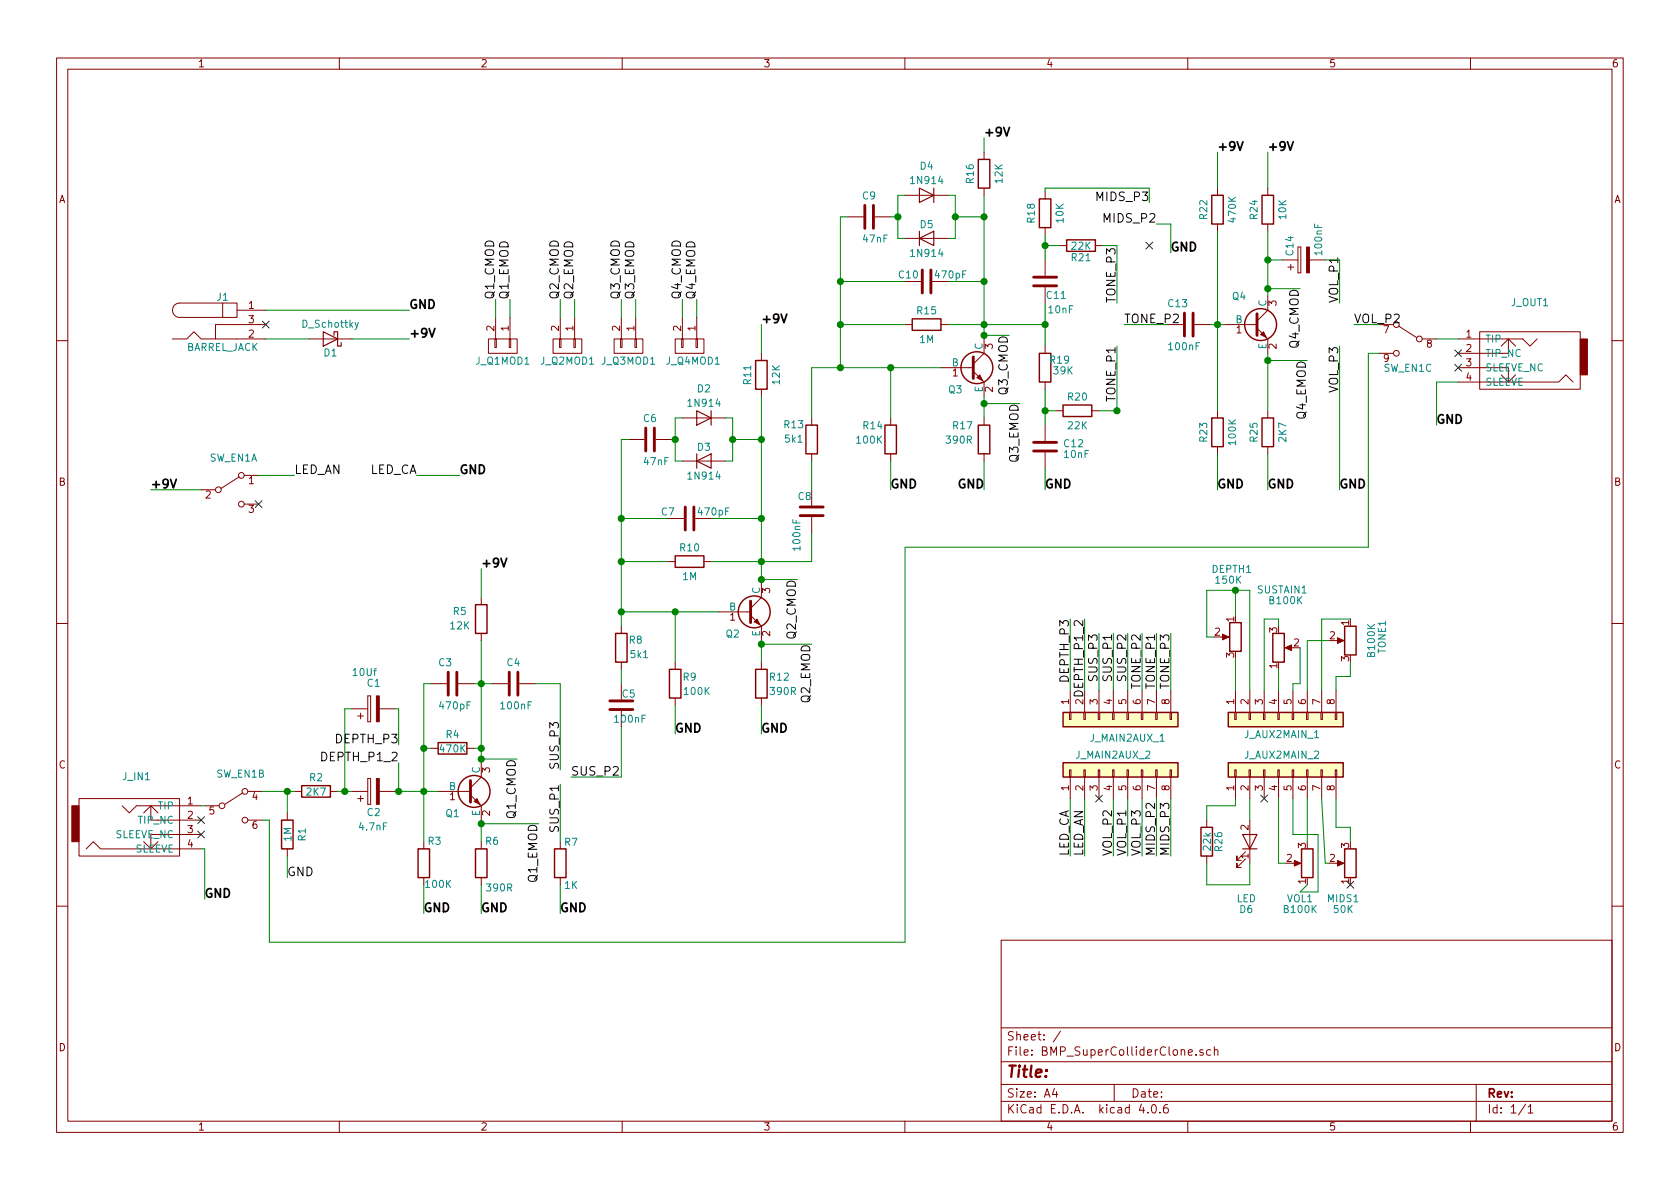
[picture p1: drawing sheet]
<svg xmlns="http://www.w3.org/2000/svg" width="297mm" height="210mm" viewBox="0 0 297 210" stroke-linecap="round" stroke-linejoin="round" font-family="sans-serif">
<g fill="none" stroke="#840000" stroke-width=".18">
<path d="M10 10.3h277v189.9h-277zM12 12.2h273v186.1h-273zM60 10.3v1.9M110 10.3v1.9M160 10.3v1.9M210 10.3v1.9M260 10.3v1.9M149.9 38.3h2.8M154.7 38.3h2.8M160 34.5h7.6M174 26.9v1.3M174 33.3v1.2"/>
<path d="M184.8 33.9v1.3M215.3 33.3v1.2M215.3 39.6v1.3M224.2 33.3v1.2M224.2 39.6v1.3M30.5 59.9h2.5l1.3-1.2 1.3 1.2h11.4M39.4 53.6h2.5v2.5h-2.5zM39.4 53.6h-7.7a1.27 1.27 0 0 0-1.2 1.3 1.27 1.27 0 0 0 1.2 1.2h7.7M41.9 54.9h5.1M47 57.4h-8.9v2.5M54.6 59.9h7.6M86.4 59.9h5v2.6h-5z"/>
<path d="M87.5 59.9h.3v1.6h-.3zM87.6 56.1v3.8M90 59.9h.3v1.6h-.3zM90.2 56.1v3.8M97.8 59.9h5.1v2.6h-5.1zM98.9 59.9h.3v1.6h-.3zM99.1 56.1v3.8M101.5 59.9h.2v1.6h-.2zM101.6 56.1v3.8M108.6 59.9h5.1v2.6h-5.1zM109.7 59.9h.3v1.6h-.3zM109.9 56.1v3.8"/>
<path d="M112.3 59.9h.2v1.6h-.2zM112.4 56.1v3.8M119.4 59.9h5.1v2.6h-5.1zM120.5 59.9h.3v1.6h-.3zM120.6 56.1v3.8M123.1 59.9h.2v1.6h-.2zM123.2 56.1v3.8M160 57.4h1.3M160 49.8h2.8M160 42.2h7.6M164.8 49.8h2.8M166.4 57.4h1.2"/>
<path d="M174 59.9v2.6l-1.9 1.9M184.8 40.3v1.2M184.8 46v2.8M184.8 50.8v2.8M187.3 43.4h1.3M193.7 43.4h1.2M206.4 57.4h2.8M211.2 57.4h2.8M216.5 57.4h5.7M222.2 58l2 1.9v2.6M224.2 52.3v2.6l-2 1.9M226.7 46h2.8"/>
<path d="M227.7 47.2h1M228.2 46.7v1M229.5 48.3h.5zM229.5 43.7v4.6zM229.5 43.7h.5zM230 43.7v4.6zM231.5 46h2.8M247.3 57.7l3.1 2M251.5 59.9h2.5M257.8 59.9h11.4l1.3 1.3 1.3-1.3M261.6 58.7h17.8v10.1h-17.8zM266.7 59.9v2.6h-8.9"/>
<path d="M10 60.2h2M111.1 77.7h2.8M116 77.7h2.7M120.6 73.9h7.7M134.6 62.5v1.2M134.6 68.8v1.3M143.5 73.9v1.3M157.5 73.9v1.3M166.4 65h5.7M172.1 65.7l1.9 1.9v2.5M174 73.9v1.3M184.8 61.2v1.3"/>
<path d="M184.8 67.6v1.2M184.8 75.2v2.8M186.7 72.6h1.3M193 72.6h1.3M215.3 72.6v1.3M215.3 79v1.3M224.2 72.6v1.3M224.2 79v1.3M243.8 62.5h2.6M257.8 65h8.9v2.6l-1.3-1.3M257.8 67.6h17.8l1.3-1.3 1.2 1.3M265.4 61.2l1.3-1.3 1.3 1.3"/>
<path d="M285 60.2h2M35.6 86.6h2.5M42.3 84.3l-3.2 2.1M43.2 84.1h2.5M43.2 89.1h2.5M118.1 91.7h2.8M118.1 99.3h1.3M120.6 81.5h7.7M122.9 91.7h2.8M124.5 99.3h1.2M143.5 80.3v1.2M143.5 86.6v2.8"/>
<path d="M143.5 91.4v2.8M157.5 80.3v1.2M174 80.3v1.2M184.8 80v2.8M10 110.3h2M85.1 105.7v1.2M85.1 112v1.3M109.9 110.7v1.3M109.9 117.1v1.3M119.4 117.1v1.3M127 108.2h5.7M132.7 108.8l1.9 1.9v2.6"/>
<path d="M134.6 103.1v2.6l-1.9 1.9M134.6 117.1v1.3M215.9 112.6h1M227.6 114.5h1M236.2 113.3h1M285 110.3h2M43.8 139.9h2.6M52.1 139.9h1.2M58.4 139.9h1.3M62.2 139.9h2.8M62.2 125.3h2.8M63.2 126.6h1.1"/>
<path d="M63.8 126.1v1M65 137.7v4.5zM65 137.7h.5zM65 127.6h.5zM65 123.1v4.5zM65 123.1h.5zM65.5 137.7v4.5zM65.5 123.1v4.5zM67.1 139.9h2.7M67.1 125.3h2.7M76.2 132.3h1.3M76.2 120.9h2.8"/>
<path d="M77.5 139.9h5.7M81 120.9h2.8M82.5 132.3h1.3M85.1 134.9v2.5l-1.9 1.9M87 120.9h2.8M91.8 120.9h2.8M109.9 120.9v2.8M109.9 125.7v2.8M119.4 123.4v1.3M134.6 123.4v1.3M189.1 126h.3v1.2h-.3zM189.1 136.1h.3v1.3h-.3z"/>
<path d="M189.2 122.2v3.8M189.2 137.4v3.8M191.6 126h.3v1.2h-.3zM191.6 136.1h.3v1.3h-.3zM191.8 122.2v3.8M191.8 137.4v3.8M194.2 126h.2v1.2h-.2zM194.2 136.1h.2v1.3h-.2zM194.3 122.2v3.8M194.3 137.4v3.8M196.7 126h.3v1.2h-.3zM196.7 136.1h.3v1.3h-.3z"/>
<path d="M196.8 122.2v3.8M196.8 137.4v3.8M199.3 126h.2v1.2h-.2zM199.3 136.1h.2v1.3h-.2zM199.4 122.2v3.8M199.4 137.4v3.8M201.8 126h.3v1.2h-.3zM201.8 136.1h.3v1.3h-.3zM201.9 122.2v3.8M201.9 137.4v3.8M204.3 126h.3v1.2h-.3zM204.3 136.1h.3v1.3h-.3z"/>
<path d="M204.5 122.2v3.8M204.5 137.4v3.8M206.9 126h.2v1.2h-.2zM206.9 136.1h.2v1.3h-.2zM207 122.2v3.8M207 137.4v3.8M218.3 126h.3v1.2h-.3zM218.3 136.1h.3v1.3h-.3zM218.4 122.2v3.8M218.4 137.4v3.8M220.9 126h.2v1.2h-.2zM220.9 136.1h.2v1.3h-.2z"/>
<path d="M221 122.2v3.8M221 137.4v3.8M223.4 126h.2v1.2h-.2zM223.4 136.1h.2v1.3h-.2zM223.5 122.2v3.8M223.5 137.4v3.8M225.9 126h.3v1.2h-.3zM225.9 136.1h.3v1.3h-.3zM226.1 122.2v3.8M226.1 137.4v3.8M228.5 126h.2v1.2h-.2zM228.5 136.1h.2v1.3h-.2z"/>
<path d="M228.6 122.2v3.8M228.6 137.4v3.8M231 126h.3v1.2h-.3zM231 136.1h.3v1.3h-.3zM231.1 122.2v3.8M231.1 137.4v3.8M233.6 126h.2v1.2h-.2zM233.6 136.1h.2v1.3h-.2zM233.7 122.2v3.8M233.7 137.4v3.8M236.1 126h.2v1.2h-.2zM236.1 136.1h.2v1.3h-.2z"/>
<path d="M236.2 122.2v3.8M236.2 137.4v3.8M14 141.2h17.7v10.2h-17.7zM15.2 150.1l1.3-1.3 1.3 1.3h17.8M21.6 142.5l1.3 1.3 1.2-1.3h11.5M25.4 143.8l1.3-1.3 1.2 1.3M26.7 142.5v2.5h8.9M35.6 147.6h-8.9v2.5l1.2-1.3M36.2 142.5h2.5M42.9 140.2l-3.1 2M43.8 145h2.6M50.8 143.8v1.2"/>
<path d="M50.8 150.1v1.3M63.2 141.2h1.1M63.8 140.7v1M65 142.2h.5zM74.9 148.8v1.3M83.2 140.6l1.9 1.9v2.5M85.1 148.8v1.3M85.1 155.2v1.3M99.1 148.8v1.3M99.1 155.2v1.3M213.4 145v1.3M213.4 151.4v1.2"/>
<path d="M220.2 151.9l-1.5 1.5v-.8v.8h.8M220.2 150.6l-1.5 1.5v-.7v.7h.8M221 145v7.6M228.6 152.6h1M236.2 152.6h1M10 160.2h2M177 166.3h108v32h-108zM285 160.2h2M60 198.3v1.9M110 198.3v1.9M160 198.3v1.9M177 194.8h108"/>
<path d="M177 191.8h108M177 187.8h108M177 181.8h108M186.4 192.5l-.3 1h.9M186.8 193v1M187.5 182.3l-1.3 2M197 191.8v3M201.8 195.2l-.4 1.1h1M202.9 196.7v.1M203.8 195.4l.1-.1a.81 .81 0 0 1 .6 .6 .81 .81 0 0 1-.3 .8l-.1 .1a.8 .8 0 0 1-.6-.6 .8 .8 0 0 1 .3-.8zM205.1 196.7v.1M206.4 195.3a.59 .59 0 0 0-.7 .7l.1 .7 .2 .1 .5-.1 .1-.5-.2-.2-.4-.1-.3 .3"/>
<path d="M210 198.3v1.9M210.1 186.1l.7-.1v-.3l-.5-.1-.2 .2 .1 .7h.6M211.5 186.5v.1M212.7 185.7a.37 .37 0 0 0-.6 .1l.1 .2 .5 .2 .1 .1-.3 .3-.4-.1M214 185.7l-.4-.1-.3 .3 .1 .6 .2 .1 .4-.1M214.7 185.7l.2-.1 .4 .1v.9M214.7 185.1v1.5M260 198.3v1.9M261 191.8v6.5M269.7 195.2l-1.2 2M270.2 195.8l.4-.5v1.5M270.2 196.8h.8"/>
<circle cx="251" cy="59.9" r=".51"/>
<circle cx="246.9" cy="62.5" r=".51"/>
<circle cx="38.6" cy="86.6" r=".51"/>
<circle cx="42.7" cy="84.1" r=".51"/>
<circle cx="42.7" cy="89.1" r=".51"/>
<circle cx="43.3" cy="139.9" r=".51"/>
<circle cx="39.2" cy="142.5" r=".51"/>
<circle cx="43.3" cy="145" r=".51"/>
</g>
<g fill="none" stroke="#840000" stroke-width=".25">
<path d="M173 28.2h2v5.1h-2zM183.8 35.2h2v5.1h-2zM214.2 34.5h2.1v5.1h-2.1zM223.1 34.5h2.1v5.1h-2.1zM161.3 56.4h5.1v2h-5.1zM188.6 42.4h5.1v2h-5.1zM133.6 63.7h2v5.1h-2zM142.5 75.2h2v5.1h-2zM156.5 75.2h2v5.1h-2zM173 75.2h2v5.1h-2zM183.8 62.5h2v5.1h-2zM188 71.6h5v2.1h-5z"/>
<path d="M214.2 73.9h2.1v5.1h-2.1zM223.1 73.9h2.1v5.1h-2.1zM119.4 98.3h5.1v2h-5.1zM84.1 106.9h2v5.1h-2zM108.8 112h2.1v5.1h-2.1zM118.4 118.4h2v5h-2zM133.6 118.4h2v5h-2zM217.4 110.1h2.1v5.1h-2.1zM225 112h2.1v5.1h-2.1zM237.7 110.7h2.1v5.1h-2.1zM53.3 138.9h5.1v2.1h-5.1zM77.5 131.3h5v2h-5z"/>
<path d="M188 126h20.3v2.5h-20.3zM188 134.9h20.3v2.5h-20.3zM217.2 126h20.3v2.5h-20.3zM217.2 134.9h20.3v2.5h-20.3zM49.8 145h2v5.1h-2zM73.9 150.1h2v5.1h-2zM84.1 150.1h2v5.1h-2zM98 150.1h2.1v5.1h-2.1zM212.3 146.3h2.1v5.1h-2.1zM230.1 150.1h2.1v5.1h-2.1zM237.7 150.1h2.1v5.1h-2.1z"/>
<circle cx="222.9" cy="57.4" r="2.82"/>
<circle cx="172.7" cy="65" r="2.82"/>
<circle cx="133.3" cy="108.2" r="2.82"/>
<circle cx="83.8" cy="139.9" r="2.82"/>
</g>
<g fill="#840000" stroke="#840000" stroke-width=".18">
<path d="M66.5 137.7h.6v4.5h-.6z"/>
<path d="M231 43.7h.5v4.6h-.5z"/>
<path d="M12.7 142.5h1.3v6.3h-1.3z"/>
<path d="M279.4 59.9h1.3v6.4h-1.3z"/>
<path d="M133.3 110l.6-.5 .5 1z"/>
<path d="M173.2 66.3l.5 1-1-.5z"/>
<path d="M222.9 59.2l.5-.5 .5 1z"/>
<path d="M84.3 141.2l.5 1-1-.5z"/>
<path d="M66.5 123.1h.6v4.5h-.6z"/>
<path d="M216.2 112.1l1.1 .5-1.1 .6z"/>
<path d="M236.5 152.1l1.1 .5-1.1 .6z"/>
<path d="M227.2 114.5l1.1-.5v1.1z"/>
<path d="M236.5 112.8l1.1 .5-1.1 .5z"/>
<path d="M228.9 152.1l1.1 .5-1.1 .6z"/>
</g>
<g fill="none" stroke="#840000" stroke-width=".51">
<path d="M152.9 36.3v4.1M154.4 36.3v4.1M163.1 47.7v4.1M164.6 47.7v4.1M182.8 49h4M182.8 50.5h4M209.4 55.4v4M210.9 55.4v4M222.2 55.5v3.8M114.2 75.7v4.1M115.7 75.7v4.1M172.1 63.1v3.8"/>
<path d="M182.8 79.8h4M182.8 78.2h4M121.2 89.7v4M122.7 89.7v4M141.5 89.7h4M141.5 91.2h4M79.2 118.9v4M80.8 118.9v4M90 118.9v4M91.6 118.9v4M132.7 106.3v3.8M83.2 138v3.9"/>
<path d="M107.8 123.9h4.1M107.8 125.5h4.1"/>
</g>
<path d="M162.6 33.3l2.5 1.2-2.5 1.3zM165.1 33.3v2.5M57.1 58.7l2.6 1.2-2.6 1.3zM59.1 59.3v-.6h.6v2.5h.6v-.6M162.6 42.2l2.5-1.3v2.5zM162.6 40.9v2.5M123.2 72.6l2.5 1.3-2.5 1.3zM125.7 72.6v2.6M123.2 81.5l2.5-1.2v2.5zM123.2 80.3v2.5M219.7 147.6h2.5l-1.2 2.5zM219.7 150.1h2.5" fill="none" stroke="#840000" stroke-width=".2"/>
<path d="M63.4 57l-.5 1.2-.1 .1" fill="none" stroke="#008484" stroke-width=".18"/>
<g fill="none" stroke="#000084" stroke-width=".18">
<path d="M46.4 56.8l1.2 1.2M47.6 56.8l-1.2 1.2M202.6 42.8l1.2 1.2M203.8 42.8l-1.2 1.2M257.2 61.9l1.2 1.2M257.2 64.4l1.2 1.2M258.4 61.9l-1.2 1.2M258.4 64.4l-1.2 1.2M45.1 88.5l1.2 1.3M46.3 88.5l-1.2 1.3M35 144.4l1.2 1.2M35 147l1.2 1.2"/>
<path d="M36.2 144.4l-1.2 1.2M36.2 147l-1.2 1.2M193.7 140.6l1.2 1.2M194.9 140.6l-1.2 1.2M222.9 140.6l1.2 1.2M224.1 140.6l-1.2 1.2M238.2 155.8l1.2 1.3M239.4 155.8l-1.2 1.3"/>
</g>
<g fill="none" stroke="#008400" stroke-width=".18">
<path d="M149.9 38.3h-1.3v26.7M157.5 38.3h1.2M160 34.5h-1.3v7.7h1.3M167.6 34.5h1.3v7.7h-1.3M168.9 38.3h5.1M174 24.4v2.5M174 34.5v25.4M203.2 33.3h-18.4v.6M204.5 39.6h2.5v5.1M215.3 26.9v6.4M224.2 26.9v6.4M47 59.9h7.6"/>
<path d="M47 54.9h25.4M62.2 59.9h10.2M87.6 53v3.1M90.2 53v3.1M99.1 53v3.1M101.6 53v3.1M109.9 53v3.1M112.4 53v3.1M120.6 53v3.1M123.2 53v3.1M134.6 57.4v5.1M148.6 57.4h11.4"/>
<path d="M148.6 49.8h11.4M167.6 57.4h17.2M167.6 49.8h6.4M174 59.3h4.4M184.8 41.5v4.5M184.8 53.6v7.6M184.8 43.4h2.5M197.5 43.4v10.2M198.8 57.4h7.6M214 57.4h2.5M215.3 40.9v31.7M224.2 46h2.5"/>
<path d="M224.2 40.9v11.4M224.2 51h5.7M236.9 46v7.6M239.4 57.4h4.4M254 59.9h3.8M111.1 77.7h-1.2v33M118.7 77.7h.7M120.6 73.9h-1.2v7.6h1.2M128.3 73.9h1.2v7.6h-1.2M129.5 77.7h5.1M134.6 70.1v33M157.5 65v8.9"/>
<path d="M166.4 65h-22.9v8.9M174 70.1v3.8M174 71.4h6.3M184.8 68.8v6.4M184.8 72.6h1.9M197.5 61.2v11.4h-3.2M224.2 62.5v10.1M224.2 63.7h6.9M236.9 61.2v25.4M243.8 62.5h-1.9v34.3h-81.9v69.8h-112.4v-21.6h-1.2M257.8 67.6h-3.8v7.6M26.7 86.6h8.9"/>
<path d="M45.7 84.1h6.4M73.7 84.1h7.6M109.9 91.7h8.2M109.9 99.3h8.2M125.7 91.7h8.9M143.5 81.5v5.1M143.5 94.2v5.1h-17.8M157.5 81.5v5.1M174 81.5v5.1M184.8 82.8v3.8M215.3 80.3v6.3M224.2 80.3v6.3"/>
<path d="M85.1 100.6v5.1M85.1 113.3v21.6M109.9 118.4v2.5M109.9 108.2h17.1M119.4 108.2v8.9M134.6 113.3v3.8M134.6 102.5h6.4M134.6 113.9h8.9M189.2 109.5v12.7M191.8 109.5v12.7M194.3 112v10.2M196.8 112v10.2"/>
<path d="M199.4 112v10.2M201.9 112v10.2M204.5 112v10.2M207 112v10.2M214.6 112.6h-1.2v-8.2h7.6v17.8M218.4 104.4v4.4M218.4 116.5v5.7M226.1 110.7v-1.2h-2.6v12.7M226.1 118.4v3.8M229.9 114.5v6.4h-1.3v1.3M234.9 113.3h-3.8v8.9M238.8 117.1v2.5h-2.6v2.6"/>
<path d="M238.8 109.5h-5.1v12.7M46.4 139.9h5.7M50.8 139.9v3.9M59.7 139.9h2.5M62.2 125.3h-1.2v14.6M69.8 139.9h7.7M69.8 125.3h.7v6.4M70.5 134.9v5M74.9 132.3h1.3M76.2 120.9h-1.3v27.9M83.8 120.9h3.2M83.8 132.3h1.3"/>
<path d="M85.1 134.2h6.3M94.6 120.9h4.5v15.2M99.1 138.7v10.1M109.9 128.5v8.9h-8.9M119.4 124.7v5.1M134.6 124.7v5.1M35.6 142.5h.6M35.6 150.1h.6v8.9M50.8 151.4v3.8M74.9 156.5v5M85.1 145v3.8M85.1 156.5v5"/>
<path d="M85.1 145.7h10.1M99.1 156.5v5M189.2 141.2v10.2M191.8 141.2v10.2M196.8 141.2v10.2M199.4 141.2v10.2M201.9 141.2v10.2M204.5 141.2v10.2M207 141.2v10.2M213.4 152.6v3.9h7.6v-3.9M218.4 141.2v1.3h-5v2.5M221 141.2v3.8"/>
<path d="M226.1 141.2v11.4h1.2M228.6 141.2v6.4h4.4v10.1h-3.1l1.2-1.2M231.1 141.2v7.6M233.7 141.2l.6 11.4h.6M236.2 141.2v5.1h2.6v2.5"/>
</g>
<g fill="#008400" stroke="#008400" stroke-width=".25">
<circle cx="174" cy="49.8" r=".51"/>
<circle cx="224.2" cy="46" r=".51"/>
<circle cx="215.3" cy="57.4" r=".51"/>
<circle cx="197.5" cy="72.6" r=".51"/>
<circle cx="174" cy="38.3" r=".51"/>
<circle cx="168.9" cy="38.3" r=".51"/>
<circle cx="158.8" cy="38.3" r=".51"/>
<circle cx="148.6" cy="49.8" r=".51"/>
<circle cx="174" cy="57.4" r=".51"/>
<circle cx="148.6" cy="57.4" r=".51"/>
<circle cx="148.6" cy="65" r=".51"/>
<circle cx="157.5" cy="65" r=".51"/>
<circle cx="134.6" cy="77.7" r=".51"/>
<circle cx="129.5" cy="77.7" r=".51"/>
<circle cx="134.6" cy="91.7" r=".51"/>
<circle cx="119.4" cy="77.7" r=".51"/>
<circle cx="109.9" cy="91.7" r=".51"/>
<circle cx="134.6" cy="99.3" r=".51"/>
<circle cx="119.4" cy="108.2" r=".51"/>
<circle cx="109.9" cy="108.2" r=".51"/>
<circle cx="109.9" cy="99.3" r=".51"/>
<circle cx="85.1" cy="132.3" r=".51"/>
<circle cx="85.1" cy="120.9" r=".51"/>
<circle cx="74.9" cy="132.3" r=".51"/>
<circle cx="74.9" cy="139.9" r=".51"/>
<circle cx="61" cy="139.9" r=".51"/>
<circle cx="70.5" cy="139.9" r=".51"/>
<circle cx="184.8" cy="72.6" r=".51"/>
<circle cx="184.8" cy="57.4" r=".51"/>
<circle cx="184.8" cy="43.4" r=".51"/>
<circle cx="50.8" cy="139.9" r=".51"/>
<circle cx="218.4" cy="104.4" r=".51"/>
<circle cx="134.6" cy="102.5" r=".51"/>
<circle cx="134.6" cy="113.9" r=".51"/>
<circle cx="85.1" cy="134.2" r=".51"/>
<circle cx="85.1" cy="145.7" r=".51"/>
<circle cx="174" cy="59.3" r=".51"/>
<circle cx="174" cy="71.4" r=".51"/>
<circle cx="224.2" cy="51" r=".51"/>
<circle cx="224.2" cy="63.7" r=".51"/>
</g>
<g fill="#ffffc2" stroke="#ffffc2" stroke-width=".18">
<path d="M188 126h20.3v2.5h-20.3z"/>
<path d="M217.2 126h20.3v2.5h-20.3z"/>
<path d="M217.2 134.9h20.3v2.5h-20.3z"/>
<path d="M188 134.9h20.3v2.5h-20.3z"/>
</g>
<text font-size="2.8" fill="#840000" x="178" y="190.5">Title:</text>
<g font-size="2.1">
<text x="174" y="24.1">+9V</text>
<text x="215.3" y="26.7">+9V</text>
<text x="224.2" y="26.7">+9V</text>
<text x="194.1" y="35.6">MIDS_P3</text>
<text x="195.4" y="39.4">MIDS_P2</text>
<text x="207" y="44.4">GND</text>
<text x="87.4" y="53" transform="rotate(-90 87.4 53)">Q1_CMOD</text>
<text x="89.9" y="53" transform="rotate(-90 89.9 53)">Q1_EMOD</text>
<text x="98.8" y="53" transform="rotate(-90 98.8 53)">Q2_CMOD</text>
<text x="101.3" y="53" transform="rotate(-90 101.3 53)">Q2_EMOD</text>
<text x="109.6" y="53" transform="rotate(-90 109.6 53)">Q3_CMOD</text>
<text x="112.1" y="53" transform="rotate(-90 112.1 53)">Q3_EMOD</text>
<text x="120.4" y="53" transform="rotate(-90 120.4 53)">Q4_CMOD</text>
<text x="122.9" y="53" transform="rotate(-90 122.9 53)">Q4_EMOD</text>
<text x="72.4" y="59.7">+9V</text>
<text x="72.4" y="54.6">GND</text>
<text x="134.6" y="57.1">+9V</text>
<text x="198.8" y="57.1">TONE_P2</text>
<text x="239.4" y="57.1">VOL_P2</text>
<text x="229.6" y="61.5" transform="rotate(-90 229.6 61.5)">Q4_CMOD</text>
<text x="178.2" y="69.8" transform="rotate(-90 178.2 69.8)">Q3_CMOD</text>
<text x="197.2" y="70.9" transform="rotate(-90 197.2 70.9)">TONE_P1</text>
<text x="236.6" y="69.3" transform="rotate(-90 236.6 69.3)">VOL_P3</text>
<text x="230.9" y="74.1" transform="rotate(-90 230.9 74.1)">Q4_EMOD</text>
<text x="254" y="74.9">GND</text>
<text x="52.1" y="83.8">LED_AN</text>
<text x="65.2" y="83.8">LED_CA</text>
<text x="81.3" y="83.8">GND</text>
<text x="180.1" y="81.8" transform="rotate(-90 180.1 81.8)">Q3_EMOD</text>
<text x="26.7" y="86.4">+9V</text>
<text x="157.5" y="86.4">GND</text>
<text x="169.3" y="86.4">GND</text>
<text x="184.8" y="86.4">GND</text>
<text x="215.3" y="86.4">GND</text>
<text x="224.2" y="86.4">GND</text>
<text x="236.9" y="86.4">GND</text>
<text x="85.1" y="100.3">+9V</text>
<text x="140.7" y="113" transform="rotate(-90 140.7 113)">Q2_CMOD</text>
<text x="143.3" y="124.3" transform="rotate(-90 143.3 124.3)">Q2_EMOD</text>
<text x="189" y="120.4" transform="rotate(-90 189 120.4)">DEPTH_P3</text>
<text x="191.5" y="122.8" transform="rotate(-90 191.5 122.8)">DEPTH_P1_2</text>
<text x="194.1" y="120.1" transform="rotate(-90 194.1 120.1)">SUS_P3</text>
<text x="196.6" y="120.1" transform="rotate(-90 196.6 120.1)">SUS_P1</text>
<text x="199.1" y="120.1" transform="rotate(-90 199.1 120.1)">SUS_P2</text>
<text x="201.7" y="121.7" transform="rotate(-90 201.7 121.7)">TONE_P2</text>
<text x="204.2" y="121.7" transform="rotate(-90 204.2 121.7)">TONE_P1</text>
<text x="206.8" y="121.7" transform="rotate(-90 206.8 121.7)">TONE_P3</text>
<text x="59.5" y="131.4">DEPTH_P3</text>
<text x="119.4" y="129.5">GND</text>
<text x="134.6" y="129.5">GND</text>
<text x="57.1" y="134.6">DEPTH_P1_2</text>
<text x="98.8" y="136.1" transform="rotate(-90 98.8 136.1)">SUS_P3</text>
<text x="101" y="137.2">SUS_P2</text>
<text x="91.2" y="144.7" transform="rotate(-90 91.2 144.7)">Q1_CMOD</text>
<text x="98.8" y="146.8" transform="rotate(-90 98.8 146.8)">SUS_P1</text>
<text x="50.8" y="154.9">GND</text>
<text x="189" y="151.4" transform="rotate(-90 189 151.4)">LED_CA</text>
<text x="191.5" y="151.4" transform="rotate(-90 191.5 151.4)">LED_AN</text>
<text x="196.6" y="151.4" transform="rotate(-90 196.6 151.4)">VOL_P2</text>
<text x="199.1" y="151.4" transform="rotate(-90 199.1 151.4)">VOL_P1</text>
<text x="201.7" y="151.4" transform="rotate(-90 201.7 151.4)">VOL_P3</text>
<text x="204.2" y="151.4" transform="rotate(-90 204.2 151.4)">MIDS_P2</text>
<text x="206.8" y="151.4" transform="rotate(-90 206.8 151.4)">MIDS_P3</text>
<text x="36.2" y="158.7">GND</text>
<text x="74.9" y="161.3">GND</text>
<text x="85.1" y="161.3">GND</text>
<text x="95" y="156.1" transform="rotate(-90 95 156.1)">Q1_EMOD</text>
<text x="99.1" y="161.3">GND</text>
</g>
<g font-size="2.1" fill="#008400">
<text x="197.2" y="53.6" transform="rotate(-90 197.2 53.6)">TONE_P3</text>
<text x="236.6" y="53.6" transform="rotate(-90 236.6 53.6)">VOL_P1</text>
</g>
<g font-size="2.1" fill="#840000">
<text x="178" y="184">Sheet: /</text>
<text x="178" y="186.7">File: BMP_SuperColliderClone.sch</text>
<text x="178" y="196.9">KiCad E.D.A. kicad 4.0.6</text>
<text x="178" y="194.1">Size: A4</text>
<text x="200" y="194.1">Date:</text>
<text x="263" y="194.1">Rev:</text>
<text x="263" y="196.9">Id: 1/1</text>
</g>
<g font-size="1.8" fill="#840000">
<text x="35" y="11.9">1</text>
<text x="85" y="11.9">2</text>
<text x="135" y="11.9">3</text>
<text x="185" y="11.9">4</text>
<text x="235" y="11.9">5</text>
<text x="285" y="11.9">6</text>
<text x="10.4" y="35.9">A</text>
<text x="285.4" y="35.9">A</text>
<text x="44" y="54.6">1</text>
<text x="44" y="59.7">2</text>
<text x="44" y="57.1">3</text>
<text x="87.4" y="58.5" transform="rotate(-90 87.4 58.5)">2</text>
<text x="89.9" y="58.5" transform="rotate(-90 89.9 58.5)">1</text>
<text x="98.8" y="58.5" transform="rotate(-90 98.8 58.5)">2</text>
<text x="101.3" y="58.5" transform="rotate(-90 101.3 58.5)">1</text>
<text x="109.6" y="58.5" transform="rotate(-90 109.6 58.5)">2</text>
<text x="112.1" y="58.5" transform="rotate(-90 112.1 58.5)">1</text>
<text x="120.4" y="58.5" transform="rotate(-90 120.4 58.5)">2</text>
<text x="122.9" y="58.5" transform="rotate(-90 122.9 58.5)">1</text>
<text x="218.6" y="58.9">1</text>
<text x="225.7" y="54.1" transform="rotate(-90 225.7 54.1)">3</text>
<text x="244.6" y="58.9">7</text>
<text x="259.2" y="59.7">1</text>
<text x="175.5" y="61.7" transform="rotate(-90 175.5 61.7)">3</text>
<text x="225.7" y="61.7" transform="rotate(-90 225.7 61.7)">2</text>
<text x="244.6" y="64">9</text>
<text x="252.2" y="61.5">8</text>
<text x="259.2" y="62.2">2</text>
<text x="259.2" y="64.8">3</text>
<text x="168.4" y="66.5">1</text>
<text x="175.5" y="69.3" transform="rotate(-90 175.5 69.3)">2</text>
<text x="259.2" y="67.3">4</text>
<text x="10.4" y="85.9">B</text>
<text x="36.3" y="88.1">2</text>
<text x="44" y="85.6">1</text>
<text x="285.4" y="85.9">B</text>
<text x="44" y="90.7">3</text>
<text x="136.1" y="104.9" transform="rotate(-90 136.1 104.9)">3</text>
<text x="129.1" y="109.7">1</text>
<text x="136.1" y="112.5" transform="rotate(-90 136.1 112.5)">2</text>
<text x="214.8" y="112.4">2</text>
<text x="218.2" y="110" transform="rotate(-90 218.2 110)">1</text>
<text x="225.8" y="111.9" transform="rotate(-90 225.8 111.9)">3</text>
<text x="235.1" y="113">2</text>
<text x="238.5" y="110.6" transform="rotate(-90 238.5 110.6)">1</text>
<text x="218.2" y="116.3" transform="rotate(-90 218.2 116.3)">3</text>
<text x="225.8" y="118.2" transform="rotate(-90 225.8 118.2)">1</text>
<text x="228.8" y="114.3">2</text>
<text x="238.5" y="116.9" transform="rotate(-90 238.5 116.9)">3</text>
<text x="189" y="124.6" transform="rotate(-90 189 124.6)">1</text>
<text x="191.5" y="124.6" transform="rotate(-90 191.5 124.6)">2</text>
<text x="194.1" y="124.6" transform="rotate(-90 194.1 124.6)">3</text>
<text x="196.6" y="124.6" transform="rotate(-90 196.6 124.6)">4</text>
<text x="199.1" y="124.6" transform="rotate(-90 199.1 124.6)">5</text>
<text x="201.7" y="124.6" transform="rotate(-90 201.7 124.6)">6</text>
<text x="204.2" y="124.6" transform="rotate(-90 204.2 124.6)">7</text>
<text x="206.8" y="124.6" transform="rotate(-90 206.8 124.6)">8</text>
<text x="218.2" y="124.6" transform="rotate(-90 218.2 124.6)">1</text>
<text x="220.7" y="124.6" transform="rotate(-90 220.7 124.6)">2</text>
<text x="223.3" y="124.6" transform="rotate(-90 223.3 124.6)">3</text>
<text x="225.8" y="124.6" transform="rotate(-90 225.8 124.6)">4</text>
<text x="228.3" y="124.6" transform="rotate(-90 228.3 124.6)">5</text>
<text x="230.9" y="124.6" transform="rotate(-90 230.9 124.6)">6</text>
<text x="233.4" y="124.6" transform="rotate(-90 233.4 124.6)">7</text>
<text x="236" y="124.6" transform="rotate(-90 236 124.6)">8</text>
<text x="10.4" y="135.9">C</text>
<text x="86.6" y="136.6" transform="rotate(-90 86.6 136.6)">3</text>
<text x="285.4" y="135.9">C</text>
<text x="33.2" y="142.2">1</text>
<text x="44.6" y="141.5">4</text>
<text x="79.5" y="141.5">1</text>
<text x="189" y="139.8" transform="rotate(-90 189 139.8)">1</text>
<text x="191.5" y="139.8" transform="rotate(-90 191.5 139.8)">2</text>
<text x="194.1" y="139.8" transform="rotate(-90 194.1 139.8)">3</text>
<text x="196.6" y="139.8" transform="rotate(-90 196.6 139.8)">4</text>
<text x="199.1" y="139.8" transform="rotate(-90 199.1 139.8)">5</text>
<text x="201.7" y="139.8" transform="rotate(-90 201.7 139.8)">6</text>
<text x="204.2" y="139.8" transform="rotate(-90 204.2 139.8)">7</text>
<text x="206.8" y="139.8" transform="rotate(-90 206.8 139.8)">8</text>
<text x="218.2" y="139.8" transform="rotate(-90 218.2 139.8)">1</text>
<text x="220.7" y="139.8" transform="rotate(-90 220.7 139.8)">2</text>
<text x="223.3" y="139.8" transform="rotate(-90 223.3 139.8)">3</text>
<text x="225.8" y="139.8" transform="rotate(-90 225.8 139.8)">4</text>
<text x="228.3" y="139.8" transform="rotate(-90 228.3 139.8)">5</text>
<text x="230.9" y="139.8" transform="rotate(-90 230.9 139.8)">6</text>
<text x="233.4" y="139.8" transform="rotate(-90 233.4 139.8)">7</text>
<text x="236" y="139.8" transform="rotate(-90 236 139.8)">8</text>
<text x="33.2" y="144.8">2</text>
<text x="33.2" y="147.3">3</text>
<text x="33.2" y="149.9">4</text>
<text x="37" y="144">5</text>
<text x="44.6" y="146.6">6</text>
<text x="86.6" y="144.2" transform="rotate(-90 86.6 144.2)">2</text>
<text x="220.7" y="146.8" transform="rotate(-90 220.7 146.8)">2</text>
<text x="230.9" y="150" transform="rotate(-90 230.9 150)">3</text>
<text x="238.5" y="150" transform="rotate(-90 238.5 150)">3</text>
<text x="220.7" y="151.9" transform="rotate(-90 220.7 151.9)">1</text>
<text x="227.5" y="152.4">2</text>
<text x="235.1" y="152.4">2</text>
<text x="230.9" y="156.3" transform="rotate(-90 230.9 156.3)">1</text>
<text x="238.5" y="156.3" transform="rotate(-90 238.5 156.3)">1</text>
<text x="10.4" y="185.9">D</text>
<text x="285.4" y="185.9">D</text>
<text x="35" y="199.9">1</text>
<text x="85" y="199.9">2</text>
<text x="135" y="199.9">3</text>
<text x="185" y="199.9">4</text>
<text x="235" y="199.9">5</text>
<text x="285" y="199.9">6</text>
</g>
<g font-size="1.8" fill="#008484">
<text x="162.7" y="30">D4</text>
<text x="152.5" y="35.2">C9</text>
<text x="161.2" y="32.5">1N914</text>
<text x="172.2" y="32.4" transform="rotate(-90 172.2 32.4)">R16</text>
<text x="177.2" y="32.4" transform="rotate(-90 177.2 32.4)">12K</text>
<text x="162.7" y="40.3">D5</text>
<text x="183" y="39.3" transform="rotate(-90 183 39.3)">R18</text>
<text x="188" y="39.3" transform="rotate(-90 188 39.3)">10K</text>
<text x="213.4" y="38.7" transform="rotate(-90 213.4 38.7)">R22</text>
<text x="218.5" y="39.2" transform="rotate(-90 218.5 39.2)">470K</text>
<text x="222.3" y="38.7" transform="rotate(-90 222.3 38.7)">R24</text>
<text x="227.4" y="38.7" transform="rotate(-90 227.4 38.7)">10K</text>
<text x="152.7" y="42.9">47nF</text>
<text x="161.2" y="45.4">1N914</text>
<text x="189.5" y="46.2">R21</text>
<text x="189.5" y="44.1">22K</text>
<text x="228.7" y="45.1" transform="rotate(-90 228.7 45.1)">C14</text>
<text x="233.8" y="44.9" transform="rotate(-90 233.8 44.9)">100nF</text>
<text x="38.4" y="53.2">J1</text>
<text x="159" y="49.2">C10</text>
<text x="165.5" y="49.2">470pF</text>
<text x="185.1" y="52.9">C11</text>
<text x="217.9" y="53">Q4</text>
<text x="53.5" y="57.9">D_Schottky</text>
<text x="162.2" y="55.6">R15</text>
<text x="185.5" y="55.4">10nF</text>
<text x="206.6" y="54.3">C13</text>
<text x="218.4" y="57.1">B</text>
<text x="223.9" y="54.2" transform="rotate(-90 223.9 54.2)">C</text>
<text x="267.2" y="54.1">J_OUT1</text>
<text x="32.8" y="62">BARREL_JACK</text>
<text x="57.3" y="63">D1</text>
<text x="84.2" y="64.5">J_Q1MOD1</text>
<text x="95.6" y="64.5">J_Q2MOD1</text>
<text x="106.4" y="64.5">J_Q3MOD1</text>
<text x="117.8" y="64.5">J_Q4MOD1</text>
<text x="162.6" y="60.6">1M</text>
<text x="168.3" y="64.8">B</text>
<text x="173.7" y="61.8" transform="rotate(-90 173.7 61.8)">C</text>
<text x="185.7" y="64.3">R19</text>
<text x="206.8" y="61.9">100nF</text>
<text x="223.9" y="61.8" transform="rotate(-90 223.9 61.8)">E</text>
<text x="244.7" y="65.7">SW_EN1C</text>
<text x="262.6" y="60.6">TIP</text>
<text x="262.6" y="63.1">TIP_NC</text>
<text x="262.6" y="65.7">SLEEVE_NC</text>
<text x="121.9" y="71.9">1N914</text>
<text x="123.3" y="69.4">D2</text>
<text x="132.8" y="67.9" transform="rotate(-90 132.8 67.9)">R11</text>
<text x="137.9" y="67.9" transform="rotate(-90 137.9 67.9)">12K</text>
<text x="167.7" y="69.5">Q3</text>
<text x="173.7" y="69.4" transform="rotate(-90 173.7 69.4)">E</text>
<text x="186.3" y="66.2">39K</text>
<text x="188.9" y="70.8">R20</text>
<text x="262.6" y="68.2">SLEEVE</text>
<text x="113.8" y="74.6">C6</text>
<text x="138.7" y="75.7">R13</text>
<text x="152.7" y="75.9">R14</text>
<text x="168.6" y="75.9">R17</text>
<text x="188.9" y="75.9">22K</text>
<text x="37" y="81.6">SW_EN1A</text>
<text x="113.9" y="82.2">47nF</text>
<text x="123.3" y="79.7">D3</text>
<text x="138.9" y="78.3">5k1</text>
<text x="151.6" y="78.4">100K</text>
<text x="167.4" y="78.4">390R</text>
<text x="188.2" y="79.1">C12</text>
<text x="188.2" y="81">10nF</text>
<text x="213.4" y="78.1" transform="rotate(-90 213.4 78.1)">R23</text>
<text x="218.5" y="78.6" transform="rotate(-90 218.5 78.6)">100K</text>
<text x="222.3" y="78.1" transform="rotate(-90 222.3 78.1)">R25</text>
<text x="227.4" y="78.1" transform="rotate(-90 227.4 78.1)">2K7</text>
<text x="121.9" y="84.8">1N914</text>
<text x="141.1" y="88.4">C8</text>
<text x="117" y="91.1">C7</text>
<text x="123.6" y="91.1">470pF</text>
<text x="120.3" y="97.5">R10</text>
<text x="141.5" y="97.2" transform="rotate(-90 141.5 97.2)">100nF</text>
<text x="214.3" y="101.3">DEPTH1</text>
<text x="120.7" y="102.6">1M</text>
<text x="128.9" y="107.9">B</text>
<text x="134.4" y="105" transform="rotate(-90 134.4 105)">C</text>
<text x="215.1" y="103.2">150K</text>
<text x="222.3" y="104.9">SUSTAIN1</text>
<text x="224.6" y="106.8">B100K</text>
<text x="79.7" y="111.3">12K</text>
<text x="80.2" y="108.7">R5</text>
<text x="111.3" y="113.8">R8</text>
<text x="128.4" y="112.7">Q2</text>
<text x="134.4" y="112.6" transform="rotate(-90 134.4 112.6)">E</text>
<text x="62.5" y="119.5">10Uf</text>
<text x="77.6" y="117.8">C3</text>
<text x="89.7" y="117.8">C4</text>
<text x="111.6" y="116.4">5k1</text>
<text x="243.1" y="116" transform="rotate(-90 243.1 116)">B100K</text>
<text x="245" y="115.6" transform="rotate(-90 245 115.6)">TONE1</text>
<text x="64.9" y="121.4">C1</text>
<text x="77.9" y="125.4">470pF</text>
<text x="88.7" y="125.4">100nF</text>
<text x="110" y="123.3">C5</text>
<text x="120.8" y="120.3">R9</text>
<text x="121.1" y="122.9">100K</text>
<text x="136.2" y="120.3">R12</text>
<text x="136.3" y="122.9">390R</text>
<text x="78.9" y="130.5">R4</text>
<text x="108.8" y="127.8">100nF</text>
<text x="192.8" y="131.1">J_MAIN2AUX_1</text>
<text x="220.1" y="130.5">J_AUX2MAIN_1</text>
<text x="21.8" y="137.9">J_IN1</text>
<text x="38.3" y="137.5">SW_EN1B</text>
<text x="77.9" y="133">470K</text>
<text x="84.8" y="136.8" transform="rotate(-90 84.8 136.8)">C</text>
<text x="190.2" y="134.1">J_MAIN2AUX_2</text>
<text x="220.1" y="134.1">J_AUX2MAIN_2</text>
<text x="28" y="143.1">TIP</text>
<text x="54.3" y="140.7">2K7</text>
<text x="54.8" y="138.1">R2</text>
<text x="79.4" y="139.7">B</text>
<text x="20.2" y="148.2">SLEEVE_NC</text>
<text x="24.4" y="145.7">TIP_NC</text>
<text x="51.5" y="148.8" transform="rotate(-90 51.5 148.8)">1M</text>
<text x="54.1" y="148.7" transform="rotate(-90 54.1 148.7)">R1</text>
<text x="63.6" y="146.8">4.7nF</text>
<text x="64.9" y="144.3">C2</text>
<text x="75.7" y="149.4">R3</text>
<text x="78.8" y="144.5">Q1</text>
<text x="84.8" y="144.3" transform="rotate(-90 84.8 144.3)">E</text>
<text x="85.9" y="149.4">R6</text>
<text x="99.8" y="149.5">R7</text>
<text x="23.7" y="150.7">SLEEVE</text>
<text x="214.1" y="150.3" transform="rotate(-90 214.1 150.3)">22k</text>
<text x="216.1" y="150.5" transform="rotate(-90 216.1 150.5)">R26</text>
<text x="75.4" y="157">100K</text>
<text x="86.2" y="157.6">390R</text>
<text x="99.8" y="157.2">1K</text>
<text x="218.6" y="159.5">LED</text>
<text x="219.2" y="161.4">D6</text>
<text x="227.1" y="161.4">B100K</text>
<text x="227.5" y="159.5">VOL1</text>
<text x="234.8" y="159.5">MIDS1</text>
<text x="235.9" y="161.4">50K</text>
</g>
</svg>
